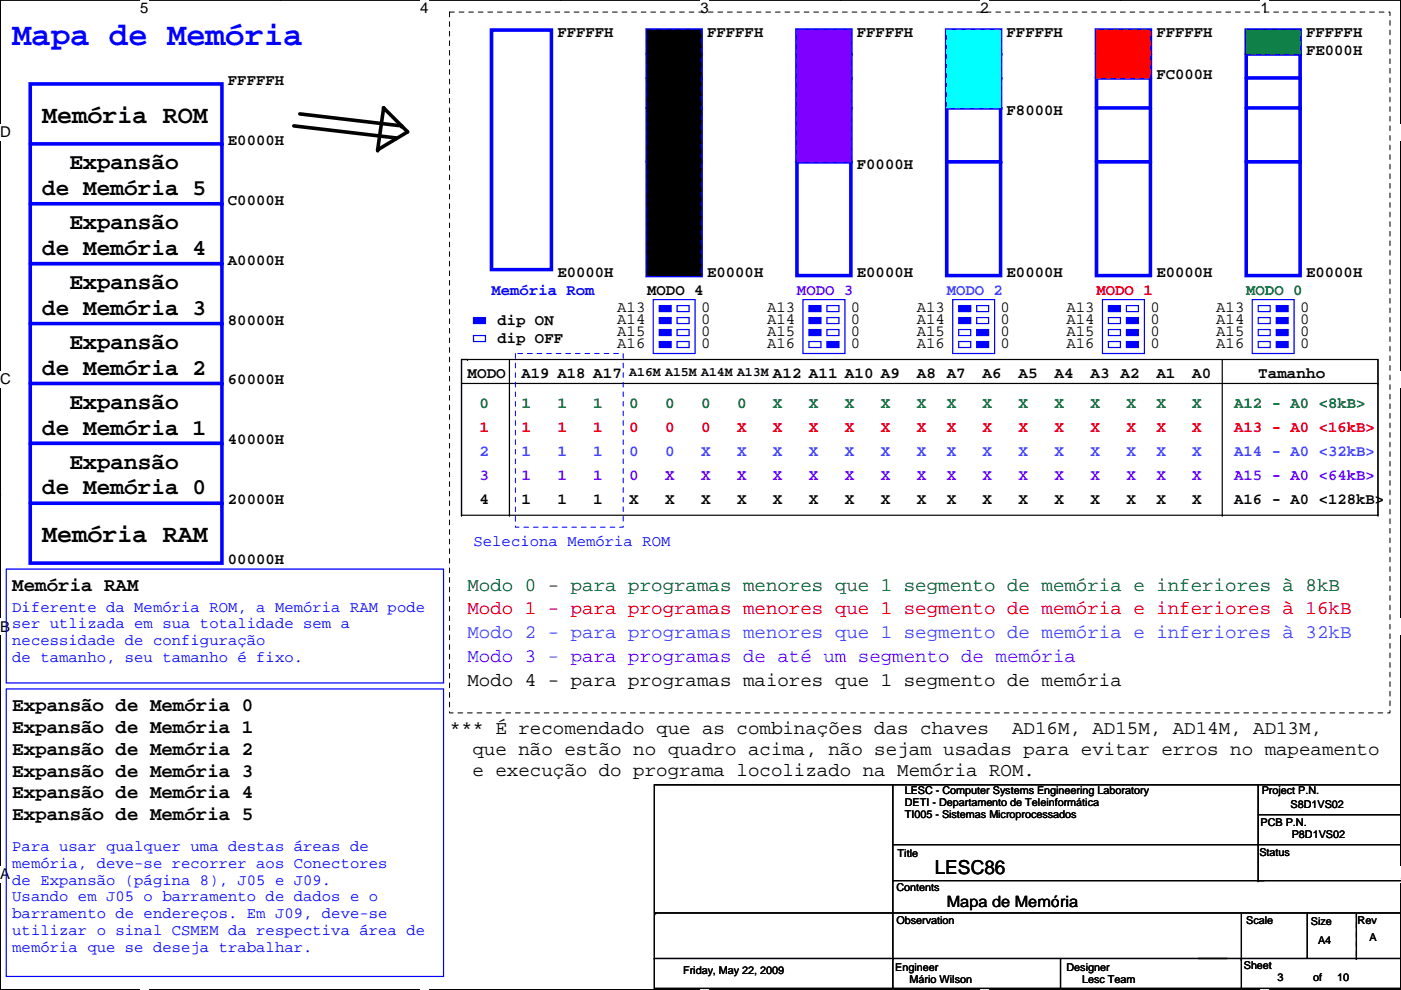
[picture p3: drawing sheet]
<svg xmlns="http://www.w3.org/2000/svg" width="297mm" height="210mm" viewBox="0 0 297 210" stroke-linecap="round" stroke-linejoin="round" font-family="sans-serif">
<path d="M.1 0h296.9v209.8h-296.9z" fill="none" stroke="#000" stroke-width=".25"/>
<g fill="#fff">
<path d="M29.7 0h1.8v3.5h-1.8z"/>
<path d="M29.7 209.8l1.8 .1z"/>
</g>
<path d="M59.4 0h.1M59.4 209.8h.1" fill="none" stroke="#000" stroke-width=".25"/>
<g fill="#fff">
<path d="M89.1 0h1.8v3.5h-1.8z"/>
<path d="M89.1 209.8l1.8 .1z"/>
</g>
<path d="M118.8 0h.1M118.8 209.8h.1" fill="none" stroke="#000" stroke-width=".25"/>
<g fill="#fff">
<path d="M148.5 0h1.8v3.5h-1.8z"/>
<path d="M148.5 209.8l1.8 .1z"/>
</g>
<path d="M178.2 0h.1M178.2 209.8h.1" fill="none" stroke="#000" stroke-width=".25"/>
<g fill="#fff">
<path d="M207.9 0h1.7v3.5h-1.7z"/>
<path d="M207.9 209.8l1.7 .1z"/>
</g>
<path d="M237.6 0h.1M237.6 209.8h.1" fill="none" stroke="#000" stroke-width=".25"/>
<g fill="#fff">
<path d="M267.3 0h1.7v3.5h-1.7z"/>
<path d="M267.3 209.8l1.7 .1z"/>
<path d="M.1 26.2h2.2v3.6h-2.2z"/>
<path d="M297 26.2l.1 3.6z"/>
<path d="M.1 78.7h2.2v3.5h-2.2z"/>
<path d="M297 78.7l.1 3.5z"/>
</g>
<path d="M.1 52.5h.1M297 52.5h.1" fill="none" stroke="#000" stroke-width=".25"/>
<g fill="#fff">
<path d="M.1 131.1h2.1v3.6h-2.1z"/>
<path d="M297 131.1l.1 3.6z"/>
</g>
<path d="M.1 104.9h.1M297 104.9h.1" fill="none" stroke="#000" stroke-width=".25"/>
<path d="M.1 104.9h.1M297 104.9h.1" fill="none" stroke="#000" stroke-width=".21"/>
<g fill="#fff">
<path d="M0 183.6h2.2v3.5h-2.2z"/>
<path d="M297 183.6l.1 3.5z"/>
</g>
<g fill="none" stroke="#000" stroke-width=".25">
<path d="M.1 157.4h.1M297 157.4h.1M189.3 179.1h107.8M189.3 166.4v43.2M266.8 166.4h.1M266.8 166.4v20.3M266.8 172.7h30.3M297.1 166.4h-158.4v43.2h158.4M139 193.6h.1M139 193.6h158.1M189.3 186.7h.1M189.3 186.7h107.8"/>
<path d="M263.2 193.8v15.8M266.8 186.7h.1M277.2 193.6v9.4M287.6 193.8v9.4M138.7 203.2h.1M138.7 203.2h50.3M189.3 209.6h.1M189.3 203.2h.1M189.3 203.2h107.8M224.9 209.6h.1M224.9 203.2v6.4M263.2 203.5h.1"/>
<path d="M263.2 209.6h.1M277.2 203h.1M287.6 203.2h.1"/>
</g>
<path d="M287.6 193.6v9.6M287.6 203.2h.1" fill="none" stroke="#fff" stroke-width=".21" stroke-dasharray="1 1 1 1 1 1 1 1"/>
<path d="M287.6 193.6v9.6M287.6 203.2h.1" fill="none" stroke="#000" stroke-width=".21" stroke-dasharray="1 1 1 1 1 1 1 1"/>
<path d="M6.4 17.8h40.7v101.6h-40.7zM6.4 43.2h40.7" fill="none" stroke="#00f" stroke-width=".76"/>
<circle cx="47.1" cy="43.2" r=".38" fill="#00f"/>
<path d="M6.4 30.5h40.7" fill="none" stroke="#00f" stroke-width=".76"/>
<circle cx="47.1" cy="30.5" r=".38" fill="#00f"/>
<path d="M6.4 55.9h40.7" fill="none" stroke="#00f" stroke-width=".76"/>
<circle cx="47.1" cy="55.9" r=".38" fill="#00f"/>
<path d="M6.4 68.6h40.7" fill="none" stroke="#00f" stroke-width=".76"/>
<circle cx="47.1" cy="68.6" r=".38" fill="#00f"/>
<path d="M6.4 81.3h40.7" fill="none" stroke="#00f" stroke-width=".76"/>
<circle cx="47.1" cy="81.3" r=".38" fill="#00f"/>
<path d="M6.4 94h40.7" fill="none" stroke="#00f" stroke-width=".76"/>
<circle cx="47.1" cy="94" r=".38" fill="#00f"/>
<path d="M6.4 106.7h40.7" fill="none" stroke="#00f" stroke-width=".76"/>
<circle cx="47.1" cy="106.7" r=".38" fill="#00f"/>
<path d="M104.2 6.4h12.7v50.8h-12.7zM264.2 6.4h11.5v52h-11.5zM264.2 22.9h11.5" fill="none" stroke="#00f" stroke-width=".76"/>
<path d="M97.9 76.2v33M108 76.2v33M259.1 76.2v33M292.2 76.2v33M97.9 81.3h194.3M292.2 81.3h.1M97.9 109.2h.1M108 109.2h.1M259.1 109.2h.1M292.2 109.2h.1" fill="none" stroke="#000" stroke-width=".25"/>
<circle cx="275.7" cy="22.9" r=".38" fill="#00f"/>
<path d="M264.2 16.5h11.5" fill="none" stroke="#00f" stroke-width=".76"/>
<circle cx="275.7" cy="16.5" r=".38" fill="#00f"/>
<path d="M264.2 11.5h11.5" fill="none" stroke="#00f" stroke-width=".76"/>
<circle cx="275.7" cy="11.5" r=".38" fill="#00f"/>
<path d="M264.2 34.3h11.5" fill="none" stroke="#00f" stroke-width=".76"/>
<circle cx="275.7" cy="34.3" r=".38" fill="#00f"/>
<path d="M264.2 6.4h11.5v5.1h-11.5z" fill="#008000"/>
<path d="M264.2 6.4h11.5v5.1h-11.5z" fill="none" stroke="#008000" stroke-width=".21" stroke-dasharray="1 1 1 1 1 1 1 1"/>
<path d="M232.5 6.4h11.4v52h-11.4zM232.5 22.9h11.4" fill="none" stroke="#00f" stroke-width=".76"/>
<circle cx="243.9" cy="22.9" r=".38" fill="#00f"/>
<path d="M232.5 16.5h11.4" fill="none" stroke="#00f" stroke-width=".76"/>
<circle cx="243.9" cy="16.5" r=".38" fill="#00f"/>
<path d="M232.5 11.5h11.4" fill="none" stroke="#00f" stroke-width=".76"/>
<circle cx="243.9" cy="11.5" r=".38" fill="#00f"/>
<path d="M232.5 34.3h11.4" fill="none" stroke="#00f" stroke-width=".76"/>
<circle cx="243.9" cy="34.3" r=".38" fill="#00f"/>
<path d="M232.5 6.4h11.4v10.1h-11.4z" fill="#f00"/>
<path d="M232.5 6.4h11.4v10.1h-11.4z" fill="none" stroke="#f00" stroke-width=".21" stroke-dasharray="1 1 1 1 1 1 1 1"/>
<path d="M200.7 6.4h11.5v52h-11.5zM200.7 22.9h11.5" fill="none" stroke="#00f" stroke-width=".76"/>
<circle cx="212.2" cy="22.9" r=".38" fill="#00f"/>
<path d="M200.7 16.5h11.5" fill="none" stroke="#00f" stroke-width=".76"/>
<circle cx="212.2" cy="16.5" r=".38" fill="#00f"/>
<path d="M200.7 11.5h11.5" fill="none" stroke="#00f" stroke-width=".76"/>
<circle cx="212.2" cy="11.5" r=".38" fill="#00f"/>
<path d="M200.7 34.3h11.5" fill="none" stroke="#00f" stroke-width=".76"/>
<circle cx="212.2" cy="34.3" r=".38" fill="#00f"/>
<path d="M200.7 6.4h11.5v16.5h-11.5z" fill="#0ff"/>
<path d="M200.7 6.4h11.5v16.5h-11.5z" fill="none" stroke="#0ff" stroke-width=".21" stroke-dasharray="1 1 1 1 1 1 1 1"/>
<path d="M169 6.4h11.4v52h-11.4zM169 22.9h11.4" fill="none" stroke="#00f" stroke-width=".76"/>
<circle cx="180.4" cy="22.9" r=".38" fill="#00f"/>
<path d="M169 16.5h11.4" fill="none" stroke="#00f" stroke-width=".76"/>
<circle cx="180.4" cy="16.5" r=".38" fill="#00f"/>
<path d="M169 11.5h11.4" fill="none" stroke="#00f" stroke-width=".76"/>
<circle cx="180.4" cy="11.5" r=".38" fill="#00f"/>
<path d="M169 34.3h11.4" fill="none" stroke="#00f" stroke-width=".76"/>
<circle cx="180.4" cy="34.3" r=".38" fill="#00f"/>
<path d="M169 6.4h11.4v27.9h-11.4z" fill="#8000ff"/>
<path d="M169 6.4h11.4v27.9h-11.4z" fill="none" stroke="#8000ff" stroke-width=".21" stroke-dasharray="1 1 1 1 1 1 1 1"/>
<path d="M137.2 6.4h11.5v52h-11.5zM137.2 22.9h11.5" fill="none" stroke="#00f" stroke-width=".76"/>
<circle cx="148.7" cy="22.9" r=".38" fill="#00f"/>
<path d="M137.2 16.5h11.5" fill="none" stroke="#00f" stroke-width=".76"/>
<circle cx="148.7" cy="16.5" r=".38" fill="#00f"/>
<path d="M137.2 11.5h11.5" fill="none" stroke="#00f" stroke-width=".76"/>
<circle cx="148.7" cy="11.5" r=".38" fill="#00f"/>
<path d="M137.2 34.3h11.5" fill="none" stroke="#00f" stroke-width=".76"/>
<circle cx="148.7" cy="34.3" r=".38" fill="#00f"/>
<g fill="#000">
<path d="M137.2 6.4h11.5v52h-11.5z"/>
<circle cx="80.1" cy="31.8" r=".38"/>
<circle cx="81.3" cy="22.9" r=".38"/>
<circle cx="83.9" cy="29.2" r=".38"/>
<circle cx="85.2" cy="26.7" r=".38"/>
</g>
<path d="M95.3 2.6h199.4v148.6h-199.4zM137.2 6.4h11.5v52h-11.5z" fill="none" stroke="#000" stroke-width=".21" stroke-dasharray="1 1 1 1 1 1 1 1"/>
<path d="M97.9 76.2h194.3v33h-194.3zM97.9 76.2h1.2M99.1 76.2h.1" fill="none" stroke="#000" stroke-width=".25"/>
<path d="M62.3 26.7l21.6 2.5M63.6 24.2l21.6 2.5M81.3 22.9l5.1 5.1-6.3 3.8z" fill="none" stroke="#000" stroke-width=".76"/>
<path d="M109.3 75h22.8v36.8h-22.8z" fill="none" stroke="#00f" stroke-width=".21" stroke-dasharray="1 1 1 1 1 1 1 1"/>
<path d="M138.5 63.5h8.9v11.5h-8.9zM1.3 120.7h92.7v24.1h-92.7zM1.3 146.1h92.7v60.9h-92.7z" fill="none" stroke="#00f" stroke-width=".25"/>
<path d="M139.8 64.8h2.5v1.3h-2.5z" fill-rule="evenodd" fill="#00f"/>
<path d="M139.8 64.8h2.5v1.3h-2.5z" fill="none" stroke="#00f" stroke-width=".25"/>
<path d="M139.8 67.3h2.5v1.3h-2.5z" fill-rule="evenodd" fill="#00f"/>
<path d="M139.8 67.3h2.5v1.3h-2.5z" fill="none" stroke="#00f" stroke-width=".25"/>
<path d="M139.8 69.9h2.5v1.2h-2.5z" fill-rule="evenodd" fill="#00f"/>
<path d="M139.8 69.9h2.5v1.2h-2.5z" fill="none" stroke="#00f" stroke-width=".25"/>
<path d="M139.8 72.4h2.5v1.3h-2.5z" fill-rule="evenodd" fill="#00f"/>
<path d="M139.8 72.4h2.5v1.3h-2.5zM143.6 64.8h2.5v1.3h-2.5zM143.6 67.3h2.5v1.3h-2.5zM143.6 69.9h2.5v1.2h-2.5zM143.6 72.4h2.5v1.3h-2.5zM170.2 63.5h8.9v11.5h-8.9z" fill="none" stroke="#00f" stroke-width=".25"/>
<path d="M171.5 64.8h2.6v1.3h-2.6z" fill-rule="evenodd" fill="#00f"/>
<path d="M171.5 64.8h2.6v1.3h-2.6z" fill="none" stroke="#00f" stroke-width=".25"/>
<path d="M171.5 67.3h2.6v1.3h-2.6z" fill-rule="evenodd" fill="#00f"/>
<path d="M171.5 67.3h2.6v1.3h-2.6z" fill="none" stroke="#00f" stroke-width=".25"/>
<path d="M171.5 69.9h2.6v1.2h-2.6z" fill-rule="evenodd" fill="#00f"/>
<path d="M171.5 69.9h2.6v1.2h-2.6z" fill="none" stroke="#00f" stroke-width=".25"/>
<path d="M175.3 72.4h2.6v1.3h-2.6z" fill-rule="evenodd" fill="#00f"/>
<path d="M171.5 72.4h2.6v1.3h-2.6zM175.3 72.4h2.6v1.3h-2.6zM175.3 64.8h2.6v1.3h-2.6zM175.3 67.3h2.6v1.3h-2.6zM175.3 69.9h2.6v1.2h-2.6z" fill="none" stroke="#00f" stroke-width=".25"/>
<path d="M203.3 67.3h2.5v1.3h-2.5z" fill-rule="evenodd" fill="#00f"/>
<path d="M203.3 67.3h2.5v1.3h-2.5z" fill="none" stroke="#00f" stroke-width=".25"/>
<path d="M203.3 64.8h2.5v1.3h-2.5z" fill-rule="evenodd" fill="#00f"/>
<path d="M202 63.5h8.9v11.5h-8.9zM203.3 64.8h2.5v1.3h-2.5z" fill="none" stroke="#00f" stroke-width=".25"/>
<path d="M207.1 72.4h2.5v1.3h-2.5z" fill-rule="evenodd" fill="#00f"/>
<path d="M207.1 72.4h2.5v1.3h-2.5z" fill="none" stroke="#00f" stroke-width=".25"/>
<path d="M207.1 69.9h2.5v1.2h-2.5z" fill-rule="evenodd" fill="#00f"/>
<path d="M203.3 72.4h2.5v1.3h-2.5zM203.3 69.9h2.5v1.2h-2.5zM207.1 69.9h2.5v1.2h-2.5zM207.1 67.3h2.5v1.3h-2.5zM207.1 64.8h2.5v1.3h-2.5z" fill="none" stroke="#00f" stroke-width=".25"/>
<path d="M238.8 67.3h2.6v1.3h-2.6z" fill-rule="evenodd" fill="#00f"/>
<path d="M238.8 67.3h2.6v1.3h-2.6z" fill="none" stroke="#00f" stroke-width=".25"/>
<path d="M235 64.8h2.6v1.3h-2.6z" fill-rule="evenodd" fill="#00f"/>
<path d="M233.7 63.5h8.9v11.5h-8.9zM235 64.8h2.6v1.3h-2.6z" fill="none" stroke="#00f" stroke-width=".25"/>
<path d="M238.8 72.4h2.6v1.3h-2.6z" fill-rule="evenodd" fill="#00f"/>
<path d="M238.8 72.4h2.6v1.3h-2.6z" fill="none" stroke="#00f" stroke-width=".25"/>
<path d="M238.8 69.9h2.6v1.2h-2.6z" fill-rule="evenodd" fill="#00f"/>
<path d="M235 72.4h2.6v1.3h-2.6zM235 69.9h2.6v1.2h-2.6zM235 67.3h2.6v1.3h-2.6zM238.8 69.9h2.6v1.2h-2.6zM238.8 64.8h2.6v1.3h-2.6z" fill="none" stroke="#00f" stroke-width=".25"/>
<path d="M270.6 67.3h2.5v1.3h-2.5z" fill-rule="evenodd" fill="#00f"/>
<path d="M270.6 67.3h2.5v1.3h-2.5z" fill="none" stroke="#00f" stroke-width=".25"/>
<path d="M270.6 64.8h2.5v1.3h-2.5z" fill-rule="evenodd" fill="#00f"/>
<path d="M265.5 63.5h8.9v11.5h-8.9zM270.6 64.8h2.5v1.3h-2.5z" fill="none" stroke="#00f" stroke-width=".25"/>
<path d="M270.6 72.4h2.5v1.3h-2.5z" fill-rule="evenodd" fill="#00f"/>
<path d="M270.6 72.4h2.5v1.3h-2.5z" fill="none" stroke="#00f" stroke-width=".25"/>
<path d="M270.6 69.9h2.5v1.2h-2.5z" fill-rule="evenodd" fill="#00f"/>
<path d="M266.8 72.4h2.5v1.3h-2.5zM266.8 69.9h2.5v1.2h-2.5zM266.8 67.3h2.5v1.3h-2.5zM266.8 64.8h2.5v1.3h-2.5zM270.6 69.9h2.5v1.2h-2.5z" fill="none" stroke="#00f" stroke-width=".25"/>
<path d="M100.4 67.3h2.5v1.3h-2.5z" fill-rule="evenodd" fill="#00f"/>
<path d="M100.4 67.3h2.5v1.3h-2.5zM100.4 71.1h2.5v1.3h-2.5z" fill="none" stroke="#00f" stroke-width=".25"/>
<text font-size="6.9" fill="#00f" x="2.6" y="9.5">Mapa de Memória</text>
<g font-size="5.3">
<text x="9" y="26.1">Memória ROM</text>
<text x="9" y="115">Memória RAM</text>
</g>
<g font-size="4.8">
<text x="14.7" y="35.8">Expansão</text>
<text x="9" y="41.3">de Memória 5</text>
<text x="14.7" y="48.5">Expansão</text>
<text x="9" y="54">de Memória 4</text>
<text x="14.7" y="61.2">Expansão</text>
<text x="9" y="66.7">de Memória 3</text>
<text x="14.7" y="73.9">Expansão</text>
<text x="9" y="79.4">de Memória 2</text>
<text x="14.7" y="86.6">Expansão</text>
<text x="9" y="92.1">de Memória 1</text>
<text x="14.7" y="99.3">Expansão</text>
<text x="9" y="104.8">de Memória 0</text>
</g>
<g font-size="4.1">
<text x="2.6" y="125.3">Memória RAM</text>
<text x="99.1" y="145.5">Modo 4 - para programas maiores que 1 segmento de memória</text>
<text x="2.6" y="150.7">Expansão de Memória 0</text>
<text x="2.6" y="155.4">Expansão de Memória 1</text>
<text x="95.3" y="155.7">*** É recomendado que as combinações das chaves</text>
<text x="214.6" y="155.7">AD16M, AD15M, AD14M, AD13M,</text>
<text x="2.6" y="160">Expansão de Memória 2</text>
<text x="100.2" y="160.1">que não estão no quadro acima, não sejam usadas para evitar erros no mapeamento</text>
<text x="2.6" y="164.7">Expansão de Memória 3</text>
<text x="100.2" y="164.4">e execução do programa locolizado na Memória ROM.</text>
<text x="2.6" y="169.3">Expansão de Memória 4</text>
<text x="2.6" y="173.9">Expansão de Memória 5</text>
<text x="198.2" y="185.3">LESC86</text>
</g>
<text font-size="4.1" fill="#008000" x="99.1" y="125.2">Modo 0 - para programas menores que 1 segmento de memória e inferiores à 8kB</text>
<text font-size="4.1" fill="#f00" x="99.1" y="130.3">Modo 1 - para programas menores que 1 segmento de memória e inferiores à 16kB</text>
<text font-size="4.1" fill="#0080ff" x="99.1" y="135.4">Modo 2 - para programas menores que 1 segmento de memória e inferiores à 32kB</text>
<text font-size="4.1" fill="#8000ff" x="99.1" y="140.4">Modo 3 - para programas de até um segmento de memória</text>
<g font-size="3.3">
<text x="118.2" y="7.9">FFFFFH</text>
<text x="149.9" y="7.9">FFFFFH</text>
<text x="181.7" y="7.9">FFFFFH</text>
<text x="213.4" y="7.9">FFFFFH</text>
<text x="245.2" y="7.9">FFFFFH</text>
<text x="276.9" y="7.9">FFFFFH</text>
<text x="276.9" y="11.7">FE000H</text>
<text x="245.2" y="16.7">FC000H</text>
<text x="48.3" y="18">FFFFFH</text>
<text x="213.4" y="24.4">F8000H</text>
<text x="48.3" y="30.7">E0000H</text>
<text x="181.7" y="35.8">F0000H</text>
<text x="48.3" y="43.4">C0000H</text>
<text x="48.3" y="56.1">A0000H</text>
<text x="118.2" y="58.7">E0000H</text>
<text x="149.9" y="58.7">E0000H</text>
<text x="181.7" y="58.7">E0000H</text>
<text x="213.4" y="58.7">E0000H</text>
<text x="245.2" y="58.7">E0000H</text>
<text x="276.9" y="58.7">E0000H</text>
<text x="137.2" y="62.5">MODO 4</text>
<text x="48.3" y="68.8">80000H</text>
<text x="105.5" y="68.8">dip ON</text>
<text x="130.9" y="66.2">A13</text>
<text x="130.9" y="68.7">A14</text>
<text x="130.9" y="71.2">A15</text>
<text x="148.7" y="68.7">0</text>
<text x="148.7" y="66.2">0</text>
<text x="148.7" y="71.2">0</text>
<text x="162.6" y="66.2">A13</text>
<text x="162.6" y="68.7">A14</text>
<text x="162.6" y="71.2">A15</text>
<text x="180.4" y="68.7">0</text>
<text x="180.4" y="66.2">0</text>
<text x="180.4" y="71.2">0</text>
<text x="194.4" y="66.2">A13</text>
<text x="194.4" y="68.7">A14</text>
<text x="194.4" y="71.2">A15</text>
<text x="212.2" y="68.7">0</text>
<text x="212.2" y="66.2">0</text>
<text x="212.2" y="71.2">0</text>
<text x="226.1" y="68.7">A14</text>
<text x="226.1" y="66.2">A13</text>
<text x="226.1" y="71.2">A15</text>
<text x="243.9" y="68.7">0</text>
<text x="243.9" y="66.2">0</text>
<text x="243.9" y="71.2">0</text>
<text x="257.9" y="68.7">A14</text>
<text x="257.9" y="66.2">A13</text>
<text x="257.9" y="71.2">A15</text>
<text x="275.7" y="68.7">0</text>
<text x="275.7" y="66.2">0</text>
<text x="275.7" y="71.2">0</text>
<text x="105.5" y="72.6">dip OFF</text>
<text x="130.9" y="73.8">A16</text>
<text x="148.7" y="73.8">0</text>
<text x="162.6" y="73.8">A16</text>
<text x="180.4" y="73.8">0</text>
<text x="194.4" y="73.8">A16</text>
<text x="212.2" y="73.8">0</text>
<text x="226.1" y="73.8">A16</text>
<text x="243.9" y="73.8">0</text>
<text x="257.9" y="73.8">A16</text>
<text x="275.7" y="73.8">0</text>
<text x="48.3" y="81.5">60000H</text>
<text x="99.1" y="80.2">MODO</text>
<text x="110.6" y="80.2">A19 A18 A17</text>
<text x="163.9" y="80.2">A12 A11 A10 A9</text>
<text x="194.4" y="80.2">A8 A7</text>
<text x="208.3" y="80.2">A6</text>
<text x="216" y="80.2">A5</text>
<text x="223.6" y="80.2">A4</text>
<text x="231.2" y="80.2">A3 A2</text>
<text x="245.2" y="80.2">A1</text>
<text x="252.8" y="80.2">A0</text>
<text x="266.8" y="80.2">Tamanho</text>
<text x="48.3" y="94.2">40000H</text>
<text x="48.3" y="106.9">20000H</text>
<text x="101.7" y="106.9">4</text>
<text x="110.6" y="106.9">1</text>
<text x="118.2" y="106.9">1</text>
<text x="125.8" y="106.9">1</text>
<text x="133.4" y="106.9">X</text>
<text x="141" y="106.9">X</text>
<text x="148.7" y="106.9">X</text>
<text x="156.3" y="106.9">X</text>
<text x="163.9" y="106.9">X</text>
<text x="171.5" y="106.9">X</text>
<text x="179.1" y="106.9">X</text>
<text x="186.8" y="106.9">X</text>
<text x="194.4" y="106.9">X</text>
<text x="200.7" y="106.9">X</text>
<text x="208.3" y="106.9">X</text>
<text x="216" y="106.9">X</text>
<text x="223.6" y="106.9">X</text>
<text x="231.2" y="106.9">X</text>
<text x="238.8" y="106.9">X</text>
<text x="245.2" y="106.9">X</text>
<text x="252.8" y="106.9">X</text>
<text x="261.7" y="106.9">A16 - A0 &lt;128kB&gt;</text>
<text x="48.3" y="119.6">00000H</text>
<text x="200.7" y="192.2">Mapa de Memória</text>
</g>
<g font-size="3.3" fill="#00f">
<text x="104.2" y="62.5">Memória Rom</text>
<text x="100.4" y="115.7">Seleciona Memória ROM</text>
<text x="2.6" y="129.7">Diferente da Memória ROM, a Memória RAM pode</text>
<text x="2.6" y="133.2">ser utlizada em sua totalidade sem a</text>
<text x="2.6" y="136.8">necessidade de configuração</text>
<text x="2.6" y="140.3">de tamanho, seu tamanho é fixo.</text>
<text x="2.6" y="180.5">Para usar qualquer uma destas áreas de</text>
<text x="2.6" y="184">memória, deve-se recorrer aos Conectores</text>
<text x="2.6" y="187.6">de Expansão (página 8), J05 e J09.</text>
<text x="2.6" y="191.1">Usando em J05 o barramento de dados e o</text>
<text x="2.6" y="194.7">barramento de endereços. Em J09, deve-se</text>
<text x="2.6" y="198.2">utilizar o sinal CSMEM da respectiva área de</text>
<text x="2.6" y="201.8">memória que se deseja trabalhar.</text>
</g>
<g font-size="3.3" fill="#8000ff">
<text x="169" y="62.5">MODO 3</text>
<text x="101.7" y="101.8">3</text>
<text x="110.6" y="101.8">1</text>
<text x="118.2" y="101.8">1</text>
<text x="125.8" y="101.8">1</text>
<text x="133.4" y="101.8">0</text>
<text x="141" y="101.8">X</text>
<text x="148.7" y="101.8">X</text>
<text x="156.3" y="101.8">X</text>
<text x="163.9" y="101.8">X</text>
<text x="171.5" y="101.8">X</text>
<text x="179.1" y="101.8">X</text>
<text x="186.8" y="101.8">X</text>
<text x="194.4" y="101.8">X</text>
<text x="200.7" y="101.8">X</text>
<text x="208.3" y="101.8">X</text>
<text x="216" y="101.8">X</text>
<text x="223.6" y="101.8">X</text>
<text x="231.2" y="101.8">X</text>
<text x="238.8" y="101.8">X</text>
<text x="245.2" y="101.8">X</text>
<text x="252.8" y="101.8">X</text>
<text x="261.7" y="101.8">A15 - A0 &lt;64kB&gt;</text>
</g>
<g font-size="3.3" fill="#0080ff">
<text x="200.7" y="62.5">MODO 2</text>
<text x="101.7" y="96.8">2</text>
<text x="110.6" y="96.8">1</text>
<text x="118.2" y="96.8">1</text>
<text x="125.8" y="96.8">1</text>
<text x="133.4" y="96.8">0</text>
<text x="141" y="96.8">0</text>
<text x="148.7" y="96.8">X</text>
<text x="156.3" y="96.8">X</text>
<text x="163.9" y="96.8">X</text>
<text x="171.5" y="96.8">X</text>
<text x="179.1" y="96.8">X</text>
<text x="186.8" y="96.8">X</text>
<text x="194.4" y="96.8">X</text>
<text x="200.7" y="96.8">X</text>
<text x="208.3" y="96.8">X</text>
<text x="216" y="96.8">X</text>
<text x="223.6" y="96.8">X</text>
<text x="231.2" y="96.8">X</text>
<text x="238.8" y="96.8">X</text>
<text x="245.2" y="96.8">X</text>
<text x="252.8" y="96.8">X</text>
<text x="261.7" y="96.8">A14 - A0 &lt;32kB&gt;</text>
</g>
<g font-size="3.3" fill="#f00">
<text x="232.5" y="62.5">MODO 1</text>
<text x="101.7" y="91.7">1</text>
<text x="110.6" y="91.7">1</text>
<text x="118.2" y="91.7">1</text>
<text x="125.8" y="91.7">1</text>
<text x="133.4" y="91.7">0</text>
<text x="141" y="91.7">0</text>
<text x="148.7" y="91.7">0</text>
<text x="156.3" y="91.7">X</text>
<text x="163.9" y="91.7">X</text>
<text x="171.5" y="91.7">X</text>
<text x="179.1" y="91.7">X</text>
<text x="186.8" y="91.7">X</text>
<text x="194.4" y="91.7">X</text>
<text x="200.7" y="91.7">X</text>
<text x="208.3" y="91.7">X</text>
<text x="216" y="91.7">X</text>
<text x="223.6" y="91.7">X</text>
<text x="231.2" y="91.7">X</text>
<text x="238.8" y="91.7">X</text>
<text x="245.2" y="91.7">X</text>
<text x="252.8" y="91.7">X</text>
<text x="261.7" y="91.7">A13 - A0 &lt;16kB&gt;</text>
</g>
<g font-size="3.3" fill="#008000">
<text x="264.2" y="62.5">MODO 0</text>
<text x="101.7" y="86.6">0</text>
<text x="110.6" y="86.6">1</text>
<text x="118.2" y="86.6">1</text>
<text x="125.8" y="86.6">1</text>
<text x="133.4" y="86.6">0</text>
<text x="141" y="86.6">0</text>
<text x="148.7" y="86.6">0</text>
<text x="156.3" y="86.6">0</text>
<text x="163.9" y="86.6">X</text>
<text x="171.5" y="86.6">X</text>
<text x="179.1" y="86.6">X</text>
<text x="186.8" y="86.6">X</text>
<text x="194.4" y="86.6">X</text>
<text x="200.7" y="86.6">X</text>
<text x="208.3" y="86.6">X</text>
<text x="216" y="86.6">X</text>
<text x="223.6" y="86.6">X</text>
<text x="231.2" y="86.6">X</text>
<text x="238.8" y="86.6">X</text>
<text x="245.2" y="86.6">X</text>
<text x="252.8" y="86.6">X</text>
<text x="261.7" y="86.6">A12 - A0 &lt;8kB&gt;</text>
</g>
<g font-size="3.2">
<text x="29.7" y="2.8">5</text>
<text x="89.1" y="2.8">4</text>
<text x="148.5" y="2.8">3</text>
<text x="207.9" y="2.8">2</text>
<text x="267.3" y="2.8">1</text>
<text x=".1" y="29.1">D</text>
<text x=".1" y="81.5">C</text>
<text x=".1" y="134">B</text>
<text x=".1" y="186.4">A</text>
<text x="297" y="186.4">A</text>
</g>
<text font-size="2.8" x="133.4" y="79.8">A16M A15M A14M A13M</text>
<g font-size="2.3">
<text x="191.8" y="168.4">LESC - Computer Systems Engineering Laboratory</text>
<text x="191.8" y="171">DETI - Departamento de Teleinformática</text>
<text x="191.8" y="173.5">TI005 - Sistemas Microprocessados</text>
<text x="267.5" y="168.4">Project P.N.</text>
<text x="273.6" y="171.2">S8D1VS02</text>
<text x="267.3" y="175">PCB P.N.</text>
<text x="273.9" y="177.6">P8D1VS02</text>
<text x="190.3" y="181.7">Title</text>
<text x="267" y="181.4">Status</text>
<text x="190.1" y="189">Contents</text>
<text x="190.1" y="195.9">Observation</text>
<text x="264.2" y="195.9">Scale</text>
<text x="277.9" y="196.1">Size</text>
<text x="287.8" y="195.9">Rev</text>
<text x="279.5" y="200.2">A4</text>
<text x="290.4" y="199.4">A</text>
<text x="144.8" y="206.5">Friday, May 22, 2009</text>
<text x="189.8" y="205.8">Engineer</text>
<text x="192.8" y="208.3">Mário Wilson</text>
<text x="226.1" y="205.8">Designer</text>
<text x="229.4" y="208.3">Lesc Team</text>
<text x="263.7" y="205.5">Sheet</text>
<text x="270.8" y="208.1">3</text>
<text x="278.4" y="208.1">of</text>
<text x="283.5" y="208.1">10</text>
</g>
</svg>
